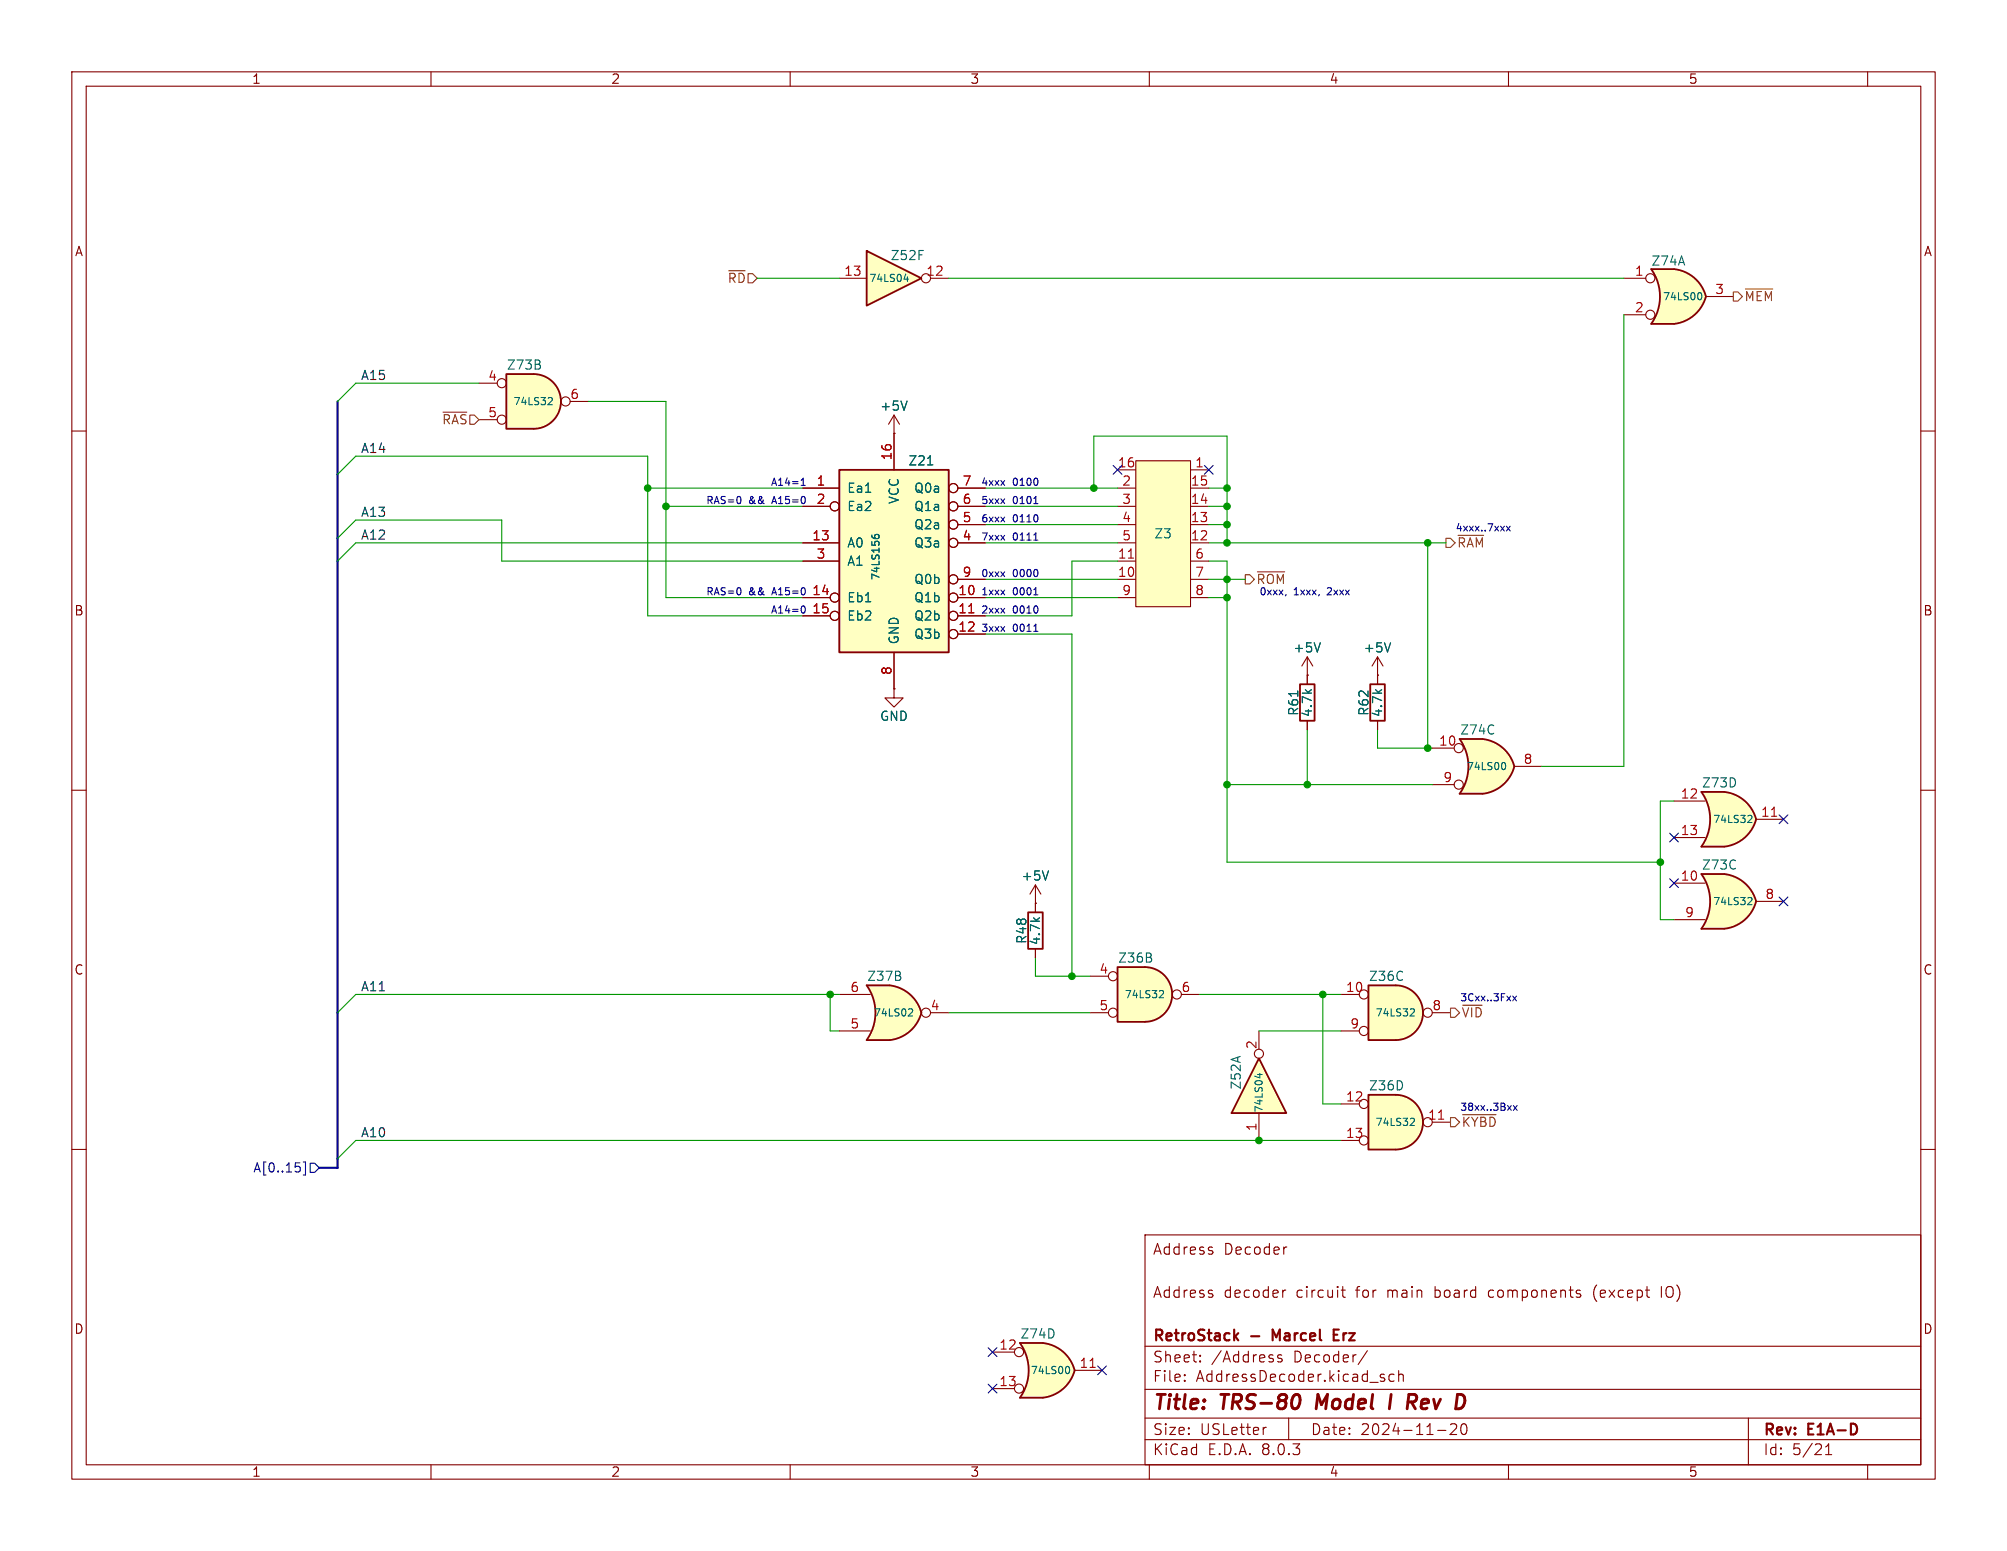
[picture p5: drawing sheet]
<svg xmlns="http://www.w3.org/2000/svg" width="279mm" height="216mm" viewBox="0 0 279 216" stroke-linecap="round" stroke-linejoin="round" font-family="sans-serif">
<g fill="none" stroke="#840000" stroke-width=".15">
<path d="M10 10h259.4v195.9h-259.4zM12 12h255.4v191.9h-255.4zM60 10v2M110 10v2M160 10v2M210 10v2M260 10v2M10 60h2M267.4 60h2M191.8 94h.1M191.8 91.4v3.9M191.8 91.4l-.8 1.3"/>
<path d="M191.8 91.4l.7 1.3M10 110h2M191.8 100.3v1.3M267.4 110h2M144.1 125.7h.1M144.1 123.2v3.8M144.1 132.1v1.3M144.1 123.2l-.7 1.3M144.1 123.2l.8 1.3M10 160h2M267.4 160h2M159.4 171.9h108v32h-108z"/>
<path d="M168.6 174.1l.3 .2-.1 .2-.2 .1M168.6 179.6l.2 .1M168.6 173.6l.2 .1M179 179.6l-.3 .1-.1 .2M179.1 173.6l-.2 .1M186.7 179.6h.6M186.9 179.1v1.3l.1 .1 .3 .1M219.6 179.6l.4 .1M221.9 179.5v.4v.6M231.3 179.1v1.5M159.4 197.4h108M159.4 193.4h108"/>
<path d="M159.4 187.4h108M164.9 192.1l.1 .1-.1 .1M164.9 192.1v.1v.1M164.9 191.4v.1M164.9 192.1v.2M164.9 191.4h.1l-.1 .1M167.1 189.4v.1v.1M167.1 189.4l-.1 .1 .1 .1M167.1 188.7v.1M167.1 189.4v.2M167.1 188.7h-.1l.1 .1M168.6 180.1l.3 .2-.1 .2-.2 .1"/>
<path d="M176.3 198.7l-.3 .1M178.4 188.7l-.3-.1-.2 .2v.2l.5 .2 .1 .1-.1 .2-.1 .1-.4-.1M179.4 197.4v3M190.4 188l-1.3 1.9M192.4 191.8l.3 .1 .1 .2-.2 .2h-.3M192.4 191.3l.3 .1M194.1 191.4l-.5-.1-.2 .3v.4l.1 .2 .1 .1 .5-.1M194.7 191.4a.37 .37 0 0 1 .7 .1v.8M194.7 190.8v1.5M200.1 199.1h1.2M201.9 198.3l.2-.1 .5 .1a.41 .41 0 0 1 .1 .5l-.8 .9h.9M203.6 198.3a.36 .36 0 0 1 .5 .2 .77 .77 0 0 1-.4 1.2 1 1 0 0 1-.1-1.4z"/>
<path d="M219.6 180.1l.4 .1 .1 .2-.2 .2h-.3M243.4 197.4v6.5M60 203.9v2M110 203.9v2M159.4 200.4h108M160 203.9v2M210 203.9v2M254.1 202.5h.9M254.1 201.4l.5-.4v1.5M260 203.9v2"/>
</g>
<path d="M180.8 194.2a1.31 1.31 0 0 1 0 1.5M183.5 194.1l-.3 2M193.7 194.1l-.3 2M197.1 194.2a.53 .53 0 0 1 0 .8" fill="none" stroke="#840000" stroke-width=".4"/>
<path d="M172 186l.4 .6M172.4 185.6l-.6 .5M177.7 186.1l-.5-1v1.5M185.7 185.8h.5M186.4 185.1h-.7v1.5h.7" fill="none" stroke="#840000" stroke-width=".3"/>
<path d="M190.8 95.3h2v5h-2zM143.1 127h2.1v5.1h-2.1z" fill="none" stroke="#840000" stroke-width=".25"/>
<path d="M193.6 89.5l-.4 1.2M146 121.2l-.5 1.3" fill="none" stroke="#006464" stroke-width=".15"/>
<path d="M239.5 112.7l5 1.3a5.2 5.2 0 0 1-4.4 3.9z" fill="#ffffc2" stroke="#ffffc2" stroke-width=".14"/>
<path d="M236.9 117.9h3.1M236.9 110.2h3.1" fill="none" stroke="#ffffc2" stroke-width=".14"/>
<path d="M236.9 110.2h3.1v7.7h-3.1a6.7 6.7 0 0 0 0-7.7z" fill="#ffffc2"/>
<g fill="#ffffc2" stroke="#ffffc2" stroke-width=".14">
<path d="M240.1 110.2a5.1 5.1 0 0 1 4.4 3.8l-5 1.4z"/>
<path d="M240.1 121.7a5.2 5.2 0 0 1 4.4 3.8l-5 1.3z"/>
</g>
<path d="M240 110.2h-3.1a6.6 6.6 0 0 1 0 7.7h3.1M240.1 110.2a5.1 5.1 0 0 1 4.4 3.8M244.5 114a5.2 5.2 0 0 1-4.4 3.9" fill="none" stroke="#840000" stroke-width=".25"/>
<path d="M233 111.5h4.4M233 116.6h4.4M244.5 114h3.8" fill="none" stroke="#840000" stroke-width=".15"/>
<path d="M246.6 113.6h.7" fill="none" stroke="#a90000" stroke-width=".15"/>
<path d="M243.5 113.5h.3l.1 .3-.6 .7h.6" fill="none" stroke="#006464" stroke-width=".15"/>
<path d="M236.9 121.7h3.1M236.9 129.3h3.1" fill="none" stroke="#ffffc2" stroke-width=".14"/>
<path d="M236.9 121.7h3.1v7.6h-3.1a6.6 6.6 0 0 0 0-7.6z" fill="#ffffc2"/>
<g fill="#ffffc2" stroke="#ffffc2" stroke-width=".14">
<path d="M239.5 124.2l5 1.3a5.1 5.1 0 0 1-4.4 3.8z"/>
<path d="M123.9 137.2a5.2 5.2 0 0 1 4.4 3.8l-5.1 1.3z"/>
</g>
<path d="M181 95.3h2v5h-2zM240 121.7h-3.1a6.6 6.6 0 0 1 0 7.6h3.1M240.1 121.7a5.2 5.2 0 0 1 4.4 3.8M244.5 125.5a5.1 5.1 0 0 1-4.4 3.8" fill="none" stroke="#840000" stroke-width=".25"/>
<path d="M182 94h.1M182 91.4v3.9M182 91.4l-.8 1.3M182 91.4l.8 1.3M182 100.3v1.3M233 122.9h4.4M233 128h4.4M244.5 125.5h3.8" fill="none" stroke="#840000" stroke-width=".15"/>
<path d="M180.7 96.2v.7M183.8 89.5l-.4 1.2M243.5 124.9l.3 .1 .1 .2-.6 .7h.6" fill="none" stroke="#006464" stroke-width=".15"/>
<path d="M120.6 137.2h3.2M120.6 144.8h3.2" fill="none" stroke="#ffffc2" stroke-width=".14"/>
<path d="M120.6 137.2h3.2v7.6h-3.2a6.6 6.6 0 0 0 0-7.6z" fill="#ffffc2"/>
<g fill="#ffffc2" stroke="#ffffc2" stroke-width=".14">
<path d="M123.3 139.7l5 1.3a5.1 5.1 0 0 1-4.4 3.8z"/>
<path d="M232.5 39.9l5 1.4a5.2 5.2 0 0 1-4.4 3.8z"/>
</g>
<path d="M123.8 137.2h-3.2a6.6 6.6 0 0 1 0 7.6h3.2M123.9 137.2a5.2 5.2 0 0 1 4.4 3.8M128.3 141a5.1 5.1 0 0 1-4.4 3.8" fill="none" stroke="#840000" stroke-width=".25"/>
<g fill="none" stroke="#840000" stroke-width=".15">
<path d="M116.8 138.4h4.4M116.8 143.5h4.4M129.5 141h2.6"/>
<circle cx="128.9" cy="141" r=".63"/>
</g>
<path d="M126.6 140.4l.4 .1 .1 .2-.7 .7h.7" fill="none" stroke="#006464" stroke-width=".15"/>
<path d="M229.9 37.5h3.1M229.9 45.1h3.1" fill="none" stroke="#ffffc2" stroke-width=".14"/>
<path d="M229.9 37.5h3.1v7.6h-3.1a6.7 6.7 0 0 0 0-7.6z" fill="#ffffc2"/>
<g fill="#ffffc2" stroke="#ffffc2" stroke-width=".14">
<path d="M233.1 37.5a5.1 5.1 0 0 1 4.4 3.8l-5 1.3z"/>
<path d="M159.4 134.6a3.8 3.8 0 0 1 3.8 3.8 3.8 3.8 0 0 1-3.8 3.8z"/>
</g>
<path d="M233 37.5h-3.1a6.6 6.6 0 0 1 0 7.6h3.1M233.1 37.5a5.1 5.1 0 0 1 4.4 3.8 5.2 5.2 0 0 1-4.4 3.8" fill="none" stroke="#840000" stroke-width=".25"/>
<g fill="none" stroke="#840000" stroke-width=".15">
<path d="M226.1 38.7h3M226.1 43.8h3M237.5 41.3h3.8"/>
<circle cx="229.7" cy="38.7" r=".63"/>
<circle cx="229.7" cy="43.8" r=".63"/>
</g>
<path d="M236.6 40.7a.53 .53 0 0 1 .3 .5 .53 .53 0 0 1-.3 .5" fill="none" stroke="#006464" stroke-width=".15"/>
<path d="M155.6 134.6h3.8v7.6h-3.8z" fill="#ffffc2"/>
<path d="M155.6 134.6h3.8a3.8 3.8 0 0 1 3.8 3.8 3.8 3.8 0 0 1-3.8 3.8h-3.8z" fill="none" stroke="#840000" stroke-width=".25"/>
<g fill="none" stroke="#840000" stroke-width=".15">
<path d="M124.5 95.9v1.3h1.2l-1.2 1.2-1.3-1.2h1.3M124.5 95.9h.1M151.8 135.9h2.5M164.5 138.4h2.5M151.8 141h2.5"/>
<circle cx="154.9" cy="135.9" r=".63"/>
<circle cx="163.8" cy="138.4" r=".63"/>
<circle cx="154.9" cy="141" r=".63"/>
</g>
<path d="M161.6 137.9h.3l.1 .3-.6 .7h.6" fill="none" stroke="#006464" stroke-width=".15"/>
<path d="M158.1 64.1h7.6v20.4h-7.6z" fill="#ffffc2"/>
<g fill="none" stroke="#840000" stroke-width=".15">
<path d="M155.6 65.4h2.5M155.6 78.1h2.5M155.6 75.6h2.5M155.6 73h2.5M155.6 70.5h2.5M155.6 67.9h2.5M158.1 64.1h7.6v20.4h-7.6zM165.7 65.4h2.6M165.7 78.1h2.6M165.7 75.6h2.6M165.7 73h2.6M165.7 70.5h2.6"/>
<path d="M165.7 67.9h2.6M155.6 80.6h2.5M155.6 83.2h2.5M165.7 80.6h2.6M165.7 83.2h2.6"/>
</g>
<path d="M157.1 77.7h.7" fill="none" stroke="#a90000" stroke-width=".15"/>
<path d="M120.6 34.9l7.7 3.8-7.7 3.8z" fill="#ffffc2"/>
<path d="M120.6 34.9l7.7 3.8-7.7 3.8z" fill="none" stroke="#840000" stroke-width=".25"/>
<g fill="none" stroke="#840000" stroke-width=".15">
<path d="M116.8 38.7h3.8M129.5 38.7h2.6"/>
<circle cx="128.9" cy="38.7" r=".63"/>
</g>
<path d="M125.8 38.9h.7M126.3 38.5v.7" fill="none" stroke="#006464" stroke-width=".15"/>
<path d="M194.3 137.2a3.8 3.8 0 0 1 3.8 3.8 3.8 3.8 0 0 1-3.8 3.8z" fill="#ffffc2" stroke="#ffffc2" stroke-width=".14"/>
<path d="M190.5 137.2h3.8v7.6h-3.8z" fill="#ffffc2"/>
<path d="M190.5 137.2h3.8a3.8 3.8 0 0 1 3.8 3.8 3.8 3.8 0 0 1-3.8 3.8h-3.8z" fill="none" stroke="#840000" stroke-width=".25"/>
<g fill="none" stroke="#840000" stroke-width=".15">
<path d="M186.7 138.4h2.5M186.7 143.5h2.5M199.4 141h2.5"/>
<circle cx="189.9" cy="138.4" r=".63"/>
<circle cx="189.9" cy="143.5" r=".63"/>
<circle cx="198.8" cy="141" r=".63"/>
</g>
<path d="M196.5 140.4l.3 .1 .1 .2-.6 .7h.6" fill="none" stroke="#006464" stroke-width=".15"/>
<path d="M74.3 52.1a3.8 3.8 0 0 1 3.8 3.8 3.8 3.8 0 0 1-3.8 3.8z" fill="#ffffc2" stroke="#ffffc2" stroke-width=".14"/>
<path d="M70.5 52.1h3.8v7.6h-3.8z" fill="#ffffc2"/>
<path d="M70.5 52.1h3.8a3.8 3.8 0 0 1 3.8 3.8 3.8 3.8 0 0 1-3.8 3.8h-3.8z" fill="none" stroke="#840000" stroke-width=".25"/>
<g fill="none" stroke="#840000" stroke-width=".15">
<path d="M66.7 53.3h2.5M66.7 58.4h2.5M79.4 55.9h2.5"/>
<circle cx="69.8" cy="58.4" r=".63"/>
<circle cx="69.8" cy="53.3" r=".63"/>
<circle cx="78.7" cy="55.9" r=".63"/>
</g>
<path d="M76.5 55.3l.3 .1 .1 .2-.6 .7h.6" fill="none" stroke="#006464" stroke-width=".15"/>
<path d="M206.4 102.9a5.2 5.2 0 0 1 4.4 3.8l-5 1.3z" fill="#ffffc2" stroke="#ffffc2" stroke-width=".14"/>
<path d="M203.2 102.9h3.2M203.2 110.5h3.2" fill="none" stroke="#ffffc2" stroke-width=".14"/>
<path d="M203.2 102.9h3.2v7.6h-3.2a6.6 6.6 0 0 0 0-7.6z" fill="#ffffc2"/>
<g fill="#ffffc2" stroke="#ffffc2" stroke-width=".14">
<path d="M205.8 105.4l5 1.3a5.1 5.1 0 0 1-4.4 3.8z"/>
<path d="M194.3 152.4a3.8 3.8 0 0 1 3.8 3.8 3.8 3.8 0 0 1-3.8 3.8z"/>
</g>
<path d="M206.4 102.9h-3.2a6.6 6.6 0 0 1 0 7.6h3.2M206.4 102.9a5.2 5.2 0 0 1 4.4 3.8 5.1 5.1 0 0 1-4.4 3.8" fill="none" stroke="#840000" stroke-width=".25"/>
<g fill="none" stroke="#840000" stroke-width=".15">
<path d="M199.4 104.1h3M199.4 109.2h3M210.8 106.7h3.8"/>
<circle cx="203.1" cy="104.1" r=".63"/>
<circle cx="203.1" cy="109.2" r=".63"/>
</g>
<path d="M209.3 106.1a.53 .53 0 0 1 .3 .5 .53 .53 0 0 1-.3 .5" fill="none" stroke="#006464" stroke-width=".15"/>
<path d="M190.5 152.4h3.8v7.6h-3.8z" fill="#ffffc2"/>
<path d="M190.5 152.4h3.8a3.8 3.8 0 0 1 3.8 3.8 3.8 3.8 0 0 1-3.8 3.8h-3.8z" fill="none" stroke="#840000" stroke-width=".25"/>
<g fill="none" stroke="#840000" stroke-width=".15">
<path d="M186.7 153.7h2.5M186.7 158.8h2.5M199.4 156.2h2.5"/>
<circle cx="189.9" cy="158.7" r=".63"/>
<circle cx="189.9" cy="153.7" r=".63"/>
<circle cx="198.8" cy="156.2" r=".63"/>
</g>
<path d="M200.3 155.8h.7" fill="none" stroke="#a90000" stroke-width=".15"/>
<path d="M196.5 155.7h.3l.1 .3-.6 .7h.6" fill="none" stroke="#006464" stroke-width=".15"/>
<path d="M144.6 189.4l5 1.4a5.2 5.2 0 0 1-4.4 3.8z" fill="#ffffc2" stroke="#ffffc2" stroke-width=".14"/>
<path d="M142 194.6h3.2M142 186.9h3.2" fill="none" stroke="#ffffc2" stroke-width=".14"/>
<path d="M142 186.9h3.2v7.7h-3.2a6.7 6.7 0 0 0 0-7.7z" fill="#ffffc2"/>
<path d="M145.2 186.9a5.1 5.1 0 0 1 4.4 3.9l-5 1.3z" fill="#ffffc2" stroke="#ffffc2" stroke-width=".14"/>
<path d="M145.2 186.9h-3.2a6.6 6.6 0 0 1 0 7.7h3.2M145.2 186.9a5.2 5.2 0 0 1 4.4 3.9 5.2 5.2 0 0 1-4.4 3.8" fill="none" stroke="#840000" stroke-width=".25"/>
<g fill="none" stroke="#840000" stroke-width=".15">
<path d="M124.5 57.8l-.8 1.3M124.5 57.8v2.5M124.5 57.8l.7 1.3M124.5 60.3h.1M138.2 188.2h3M138.2 193.3h3M149.6 190.8h3.8"/>
<circle cx="141.9" cy="188.2" r=".63"/>
<circle cx="141.9" cy="193.3" r=".63"/>
</g>
<path d="M151.8 190.3h.7" fill="none" stroke="#a90000" stroke-width=".15"/>
<path d="M126.3 55.8l-.4 1.3M148.6 190.2a.53 .53 0 0 1 .3 .5 .53 .53 0 0 1-.3 .5" fill="none" stroke="#006464" stroke-width=".15"/>
<path d="M116.8 65.4h15.3v25.4h-15.3z" fill="#ffffc2"/>
<path d="M116.8 65.4h15.3v25.4h-15.3z" fill="none" stroke="#840000" stroke-width=".25"/>
<g fill="none" stroke="#840000" stroke-width=".15">
<path d="M111.8 67.9h5M111.8 75.6h5M111.8 70.5h3.8M111.8 78.1h5M124.5 60.3v5.1M133.3 67.9h3.9M133.3 75.6h3.9M133.3 70.5h3.9M133.3 73h3.9M111.8 83.2h3.8M111.8 85.7h3.8M124.5 90.8v5.1"/>
<path d="M133.3 83.2h3.9M133.3 85.7h3.9M133.3 88.3h3.9M133.3 80.6h3.9"/>
<circle cx="116.2" cy="70.5" r=".63"/>
<circle cx="132.7" cy="75.6" r=".63"/>
<circle cx="132.7" cy="73" r=".63"/>
<circle cx="132.7" cy="67.9" r=".63"/>
<circle cx="132.7" cy="70.5" r=".63"/>
<circle cx="116.2" cy="85.7" r=".63"/>
<circle cx="116.2" cy="83.2" r=".63"/>
<circle cx="132.7" cy="83.2" r=".63"/>
<circle cx="132.7" cy="80.6" r=".63"/>
<circle cx="132.7" cy="85.7" r=".63"/>
<circle cx="132.7" cy="88.3" r=".63"/>
</g>
<path d="M134.9 85.3h.7" fill="none" stroke="#a90000" stroke-width=".15"/>
<path d="M121.4 74.5v.3l.2 .1M121.8 74.9v-.3l.1-.2 .4 .1v.4M129.1 64.7h.8" fill="none" stroke="#006464" stroke-width=".15"/>
<path d="M175.3 147.3l3.8 7.6h-7.7z" fill="#ffffc2"/>
<path d="M175.3 147.3l3.8 7.6h-7.7z" fill="none" stroke="#840000" stroke-width=".25"/>
<g fill="none" stroke="#840000" stroke-width=".15">
<path d="M111.8 67.9h5M111.8 75.6h5M111.8 70.5h3.8M111.8 78.1h5M124.5 60.3h.1M124.5 60.3v5.1M133.3 67.9h3.9M133.3 75.6h3.9M133.3 70.5h3.9M133.3 73h3.9M111.8 83.2h3.8M111.8 85.7h3.8"/>
<path d="M124.5 95.9h.1M124.5 90.8v5.1M133.3 83.2h3.9M133.3 85.7h3.9M133.3 88.3h3.9M133.3 80.6h3.9M182 94h.1M182 94v1.3M191.8 94h.1M191.8 94v1.3M182 100.3v1.3M191.8 100.3v1.3"/>
<path d="M144.1 125.7h.1M144.1 125.7v1.3M144.1 132.1v1.3M175.3 143.5v2.6M175.3 154.9v3.9"/>
<circle cx="116.2" cy="70.5" r=".63"/>
<circle cx="132.7" cy="75.6" r=".63"/>
<circle cx="132.7" cy="73" r=".63"/>
<circle cx="132.7" cy="67.9" r=".63"/>
<circle cx="132.7" cy="70.5" r=".63"/>
<circle cx="116.2" cy="85.7" r=".63"/>
<circle cx="116.2" cy="83.2" r=".63"/>
<circle cx="132.7" cy="83.2" r=".63"/>
<circle cx="132.7" cy="80.6" r=".63"/>
<circle cx="132.7" cy="85.7" r=".63"/>
<circle cx="132.7" cy="88.3" r=".63"/>
<circle cx="175.3" cy="146.7" r=".63"/>
</g>
<path d="M126.3 55.8l-.4 1.3M121.4 74.5v.3l.2 .1M121.8 74.9v-.3l.1-.2 .4 .1v.4M129.1 64.7h.8M180.7 96.2v.7M183.8 89.5l-.4 1.2M193.6 89.5l-.4 1.2M146 121.2l-.5 1.3M175 149.6h.7M175.4 149.4v.6" fill="none" stroke="#006464" stroke-width=".15"/>
<path d="M101.4 37.7h2.3M61.7 57.4h3.3M241.3 40.6h.6l.7 .7-.7 .6h-.6zM243 40.2h3.8M175 79.6h3.8M201.3 74.9h.6l.7 .7-.7 .6h-.6zM203 74.5h3.5M173.4 80h.6l.6 .6-.6 .7h-.6zM203.6 139.9h2.7M201.9 155.6h.7l.6 .6-.6 .6h-.7zM201.9 140.3h.7l.6 .7-.6 .6h-.7zM203.6 155.2h4.7" fill="none" stroke="#725600" stroke-width=".15"/>
<g fill="none" stroke="#000084" stroke-width=".15">
<path d="M155 64.8l1.2 1.2M156.2 64.8l-1.2 1.2M167.7 64.8l1.2 1.2M168.9 64.8l-1.2 1.2M232.4 116l1.3 1.2M233.7 116l-1.3 1.2M247.7 113.4l1.2 1.3M248.9 113.4l-1.2 1.3M232.4 122.3l1.3 1.2M233.7 122.3l-1.3 1.2M247.7 124.9l1.2 1.2M248.9 124.9l-1.2 1.2"/>
<path d="M41.7 162.5v.5M42.2 161.7h.3v1.9h-.3M43.2 161.9h.6l.6 .7-.6 .6h-.6zM137.6 187.6l1.2 1.2M137.6 192.7l1.2 1.2M138.8 187.6l-1.2 1.2M138.8 192.7l-1.2 1.2M152.8 190.1l1.2 1.3M154 190.1l-1.2 1.3"/>
</g>
<g fill="none" stroke="#0000c2" stroke-width=".15">
<path d="M103.1 69.2l.1 .3-.1 .5M111.5 67.6h.6M111.5 66.9l.3-.3v1M139.3 72l.6 .6M139.3 69.4l.6 .7M139.3 66.9l.6 .7M139.3 79.6l.6 .7M139.3 74.5l.6 .7M139.9 72l-.6 .6M139.9 69.4l-.6 .7M139.9 66.9l-.6 .7M139.9 79.6l-.6 .7"/>
<path d="M139.9 74.5l-.6 .7M143.9 70.1h.6M143.9 75.2h.6M144 69.3l.2-.2v1M144 74.4l.2-.2v1M144.2 71.6a.53 .53 0 0 1 .3 .5 .53 .53 0 0 1-.3 .5M144.2 66.6a.53 .53 0 0 1 .3 .5 .53 .53 0 0 1-.3 .5M144.2 79.3a.53 .53 0 0 1 .3 .5 .53 .53 0 0 1-.3 .5M209.7 73.2l.5 .7M210.2 73.2l-.5 .7M103.1 81.9l.1 .3-.1 .5M111.7 84.4l.1-.1a.53 .53 0 0 1 .3 .5 .53 .53 0 0 1-.3 .5h-.1"/>
<path d="M139.3 87.2l.6 .7M139.3 82.1l.6 .7M139.3 84.7l.6 .6M139.9 87.2l-.6 .7M139.9 82.1l-.6 .7M139.9 84.7l-.6 .6M143.9 87.9h.6M143.9 82.8h.6M144 82l.2-.2v1M144 87.1l.2-.2v1M144.2 84.3a.53 .53 0 0 1 .3 .5 .53 .53 0 0 1-.3 .5M179 82.8l-.1 .1"/>
<path d="M210.6 138.7l.5 .6M211.1 138.7l-.5 .6M210.7 153.9l.5 .7M211.2 153.9l-.5 .7"/>
</g>
<path d="M47 55.9v106.7h-2.6" fill="none" stroke="#000084" stroke-width=".3"/>
<g fill="none" stroke="#009600" stroke-width=".15">
<path d="M105.4 38.7h11.4M132.1 38.7h94M66.7 53.3h-17.2l-2.5 2.6M81.9 55.9h10.8v27.3h19.1M226.1 43.8v62.9h-11.5M47 74.9l2.5-2.5h20.3v5.7h42M47 66l2.5-2.5h40.7v22.2h21.6M90.2 67.9h21.6M92.7 70.5h19.1M111.8 75.6h-62.3l-2.5 2.5M137.2 67.9h18.4M137.2 70.5h18.4"/>
<path d="M137.2 73h18.4M137.2 75.6h18.4M152.3 67.9v-7.2h18.5v14.9M155.6 78.1h-6.4v7.6h-12M168.3 67.9h2.5M168.3 78.1h2.5v41.9h60.3M168.3 70.5h2.5M168.3 73h2.5M168.3 75.6h33M198.8 75.6v28.5M137.2 83.2h18.4M137.2 88.3h12v47.6"/>
<path d="M137.2 80.6h18.4M168.3 83.2h2.5M168.3 80.6h5.1M170.8 109.2h28.6M182 101.6v7.6M191.8 101.6v2.5h7.6M233 111.5h-1.9v16.5h1.9M115.6 138.4v5.1h1.2M116.8 138.4h-67.3l-2.5 2.6M144.1 133.4v2.5h7.7M167 138.4h19.7M184.1 138.4v15.3h2.6"/>
<path d="M132.1 141h19.7M175.3 143.5h11.4M186.7 158.8h-137.2l-2.5 2.5"/>
</g>
<path d="M134.9 85.3h.7" fill="none" stroke="#a90000" stroke-width=".15"/>
<g fill="#009600" stroke="#009600" stroke-width=".15">
<circle cx="184.1" cy="138.4" r=".46"/>
<circle cx="231.1" cy="120" r=".46"/>
<circle cx="182" cy="109.2" r=".46"/>
<circle cx="170.8" cy="109.2" r=".46"/>
<circle cx="152.3" cy="67.9" r=".46"/>
<circle cx="175.3" cy="158.8" r=".46"/>
<circle cx="170.8" cy="80.6" r=".46"/>
<circle cx="149.2" cy="135.9" r=".46"/>
<circle cx="170.8" cy="70.5" r=".46"/>
<circle cx="115.6" cy="138.4" r=".46"/>
<circle cx="92.7" cy="70.5" r=".46"/>
<circle cx="90.2" cy="67.9" r=".46"/>
<circle cx="170.8" cy="73" r=".46"/>
<circle cx="170.8" cy="75.6" r=".46"/>
<circle cx="170.8" cy="83.2" r=".46"/>
<circle cx="198.8" cy="75.6" r=".46"/>
<circle cx="170.8" cy="67.9" r=".46"/>
<circle cx="198.8" cy="104.1" r=".46"/>
</g>
<g font-size="2.8" fill="#840000">
<text x="160.4" y="196.8">Title:</text>
<text x="170.1" y="196.8">TRS-80</text>
<text x="184.1" y="196.8">Model</text>
<text x="195.1" y="196.8">I</text>
<text x="198.4" y="196.8">Rev</text>
</g>
<g font-size="2.1" fill="#840000">
<text x="160.4" y="174.9">Address</text>
<text x="170.3" y="174.9">Decoder</text>
<text x="160.4" y="180.9">Address</text>
<text x="170.3" y="180.9">decoder</text>
<text x="180.5" y="180.9">circuit</text>
<text x="188.9" y="180.9">for</text>
<text x="193.4" y="180.9">main</text>
<text x="200.1" y="180.9">board</text>
<text x="207.8" y="180.9">components</text>
<text x="222.5" y="180.9">(except</text>
<text x="232.1" y="180.9">IO)</text>
<text x="160.4" y="189.9">Sheet:</text>
<text x="160.4" y="187.1">RetroStack</text>
<text x="168.6" y="189.9">/Address</text>
<text x="174.2" y="187.1">-</text>
<text x="177.8" y="187.1">Marcel</text>
<text x="180.1" y="189.9">Decoder/</text>
<text x="186.9" y="187.1">Erz</text>
<text x="160.4" y="192.6">File:</text>
<text x="166.5" y="192.6">AddressDecoder.kicad_sch</text>
<text x="160.4" y="202.8">KiCad</text>
<text x="160.4" y="200">Size:</text>
<text x="167.1" y="200">USLetter</text>
<text x="168.1" y="202.8">E.D.A.</text>
<text x="175.7" y="202.8">8.0.3</text>
<text x="182.4" y="200">Date:</text>
<text x="189.4" y="200">2024-11-20</text>
<text x="245.4" y="200.2">Rev:</text>
<text x="245.4" y="202.8">Id:</text>
<text x="249.5" y="202.8">5/21</text>
<text x="251.8" y="200.2">E1A-D</text>
</g>
<g font-size="1.8" fill="#840000">
<text x="35" y="11.9">1</text>
<text x="85" y="11.9">2</text>
<text x="135" y="11.9">3</text>
<text x="185" y="11.9">4</text>
<text x="235" y="11.9">5</text>
<text x="10.3" y="35.9">A</text>
<text x="267.7" y="35.9">A</text>
<text x="10.3" y="85.9">B</text>
<text x="267.7" y="85.9">B</text>
<text x="10.3" y="135.9">C</text>
<text x="267.7" y="135.9">C</text>
<text x="10.3" y="185.9">D</text>
<text x="267.7" y="185.9">D</text>
<text x="35" y="205.8">1</text>
<text x="85" y="205.8">2</text>
<text x="135" y="205.8">3</text>
<text x="185" y="205.8">4</text>
<text x="235" y="205.8">5</text>
</g>
<g font-size="1.8" fill="#725600">
<text x="101.2" y="39.6">~{RD}</text>
<text x="242.8" y="42.1">~{MEM}</text>
<text x="61.4" y="59.3">~{RAS}</text>
<text x="202.8" y="76.4">~{RAM}</text>
<text x="174.8" y="81.5">~{ROM}</text>
<text x="203.4" y="141.8">~{VID}</text>
<text x="203.4" y="157.1">~{KYBD}</text>
</g>
<g font-size="1.8" fill="#a90000">
<text x="117.4" y="38.5">13</text>
<text x="128.9" y="38.5">12</text>
<text x="227.5" y="38.5">1</text>
<text x="238.7" y="41">3</text>
<text x="227.5" y="43.6">2</text>
<text x="67.9" y="53.1">4</text>
<text x="67.9" y="58.2">5</text>
<text x="79.3" y="55.6">6</text>
<text x="124.2" y="64.2" transform="rotate(-90 124.2 64.2)">16</text>
<text x="155.5" y="65.2">16</text>
<text x="166.3" y="65.2">1</text>
<text x="113.6" y="67.7">1</text>
<text x="113.6" y="70.2">2</text>
<text x="133.9" y="70.2">6</text>
<text x="133.9" y="67.7">7</text>
<text x="156.1" y="67.7">2</text>
<text x="156.1" y="70.2">3</text>
<text x="165.7" y="70.2">14</text>
<text x="165.7" y="67.7">15</text>
<text x="113" y="75.3">13</text>
<text x="113.6" y="77.9">3</text>
<text x="133.9" y="75.3">4</text>
<text x="133.9" y="72.8">5</text>
<text x="155.5" y="77.9">11</text>
<text x="156.1" y="72.8">4</text>
<text x="156.1" y="75.3">5</text>
<text x="165.7" y="75.3">12</text>
<text x="165.7" y="72.8">13</text>
<text x="166.3" y="77.9">6</text>
<text x="113" y="82.9">14</text>
<text x="133.3" y="82.9">10</text>
<text x="133.9" y="80.4">9</text>
<text x="155.5" y="80.4">10</text>
<text x="156.1" y="82.9">9</text>
<text x="166.3" y="80.4">7</text>
<text x="166.3" y="82.9">8</text>
<text x="113" y="85.5">15</text>
<text x="133.3" y="85.5">11</text>
<text x="133.3" y="88">12</text>
<text x="124.2" y="94.1" transform="rotate(-90 124.2 94.1)">8</text>
<text x="200.2" y="103.9">10</text>
<text x="212" y="106.4">8</text>
<text x="200.8" y="109">9</text>
<text x="233.9" y="111.3">12</text>
<text x="245.1" y="113.8">11</text>
<text x="233.9" y="116.3">13</text>
<text x="233.9" y="122.7">10</text>
<text x="245.7" y="125.2">8</text>
<text x="234.5" y="127.8">9</text>
<text x="153" y="135.6">4</text>
<text x="118.3" y="143.3">5</text>
<text x="118.3" y="138.2">6</text>
<text x="129.5" y="140.7">4</text>
<text x="153" y="140.7">5</text>
<text x="164.4" y="138.2">6</text>
<text x="187.3" y="138.2">10</text>
<text x="187.9" y="143.3">9</text>
<text x="199.3" y="140.7">8</text>
<text x="175" y="146.1" transform="rotate(-90 175 146.1)">2</text>
<text x="187.3" y="153.4">12</text>
<text x="198.7" y="156">11</text>
<text x="175" y="157.6" transform="rotate(-90 175 157.6)">1</text>
<text x="187.3" y="158.5">13</text>
<text x="139" y="188">12</text>
<text x="150.2" y="190.5">11</text>
<text x="139" y="193">13</text>
</g>
<g font-size="1.8" fill="#006464">
<text x="123.9" y="36.4">Z52F</text>
<text x="229.8" y="37.2">Z74A</text>
<text x="70.5" y="51.7">Z73B</text>
<text x="122.4" y="57.4">+5V</text>
<text x="126.4" y="65">Z21</text>
<text x="117.9" y="68.8">Ea1</text>
<text x="117.9" y="71.3">Ea2</text>
<text x="125.3" y="70.3" transform="rotate(-90 125.3 70.3)">VCC</text>
<text x="127.2" y="71.3">Q1a</text>
<text x="127.2" y="68.8">Q0a</text>
<text x="117.9" y="76.4">A0</text>
<text x="127.2" y="76.4">Q3a</text>
<text x="127.2" y="73.9">Q2a</text>
<text x="160.6" y="75.2">Z3</text>
<text x="117.9" y="79">A1</text>
<text x="127.2" y="81.5">Q0b</text>
<text x="117.9" y="84">Eb1</text>
<text x="117.9" y="86.6">Eb2</text>
<text x="125.3" y="89.8" transform="rotate(-90 125.3 89.8)">GND</text>
<text x="127.2" y="84">Q1b</text>
<text x="127.2" y="86.6">Q2b</text>
<text x="127.2" y="89.1">Q3b</text>
<text x="180" y="91">+5V</text>
<text x="189.7" y="91">+5V</text>
<text x="122.4" y="100.6">GND</text>
<text x="180.9" y="99.7" transform="rotate(-90 180.9 99.7)">R61</text>
<text x="182.9" y="99.9" transform="rotate(-90 182.9 99.9)">4.7k</text>
<text x="190.7" y="99.7" transform="rotate(-90 190.7 99.7)">R62</text>
<text x="192.6" y="99.9" transform="rotate(-90 192.6 99.9)">4.7k</text>
<text x="203.2" y="102.5">Z74C</text>
<text x="236.8" y="109.8">Z73D</text>
<text x="142.1" y="122.8">+5V</text>
<text x="236.8" y="121.3">Z73C</text>
<text x="143.1" y="131.5" transform="rotate(-90 143.1 131.5)">R48</text>
<text x="145" y="131.7" transform="rotate(-90 145 131.7)">4.7k</text>
<text x="120.6" y="136.8">Z37B</text>
<text x="155.6" y="134.2">Z36B</text>
<text x="190.5" y="136.8">Z36C</text>
<text x="172.9" y="151.8" transform="rotate(-90 172.9 151.8)">Z52A</text>
<text x="190.5" y="152">Z36D</text>
<text x="142" y="186.5">Z74D</text>
</g>
<g font-size="1.8" fill="#0f0f0f">
<text x="50.2" y="53">A15</text>
<text x="50.2" y="63.2">A14</text>
<text x="50.2" y="75.2">A12</text>
<text x="50.2" y="72">A13</text>
<text x="50.2" y="138.1">A11</text>
<text x="50.2" y="158.4">A10</text>
</g>
<text font-size="1.8" fill="#000084" x="35.2" y="163.4">A[0..15]</text>
<g font-size="1.4" fill="#006464">
<text x="120.9" y="39.5">74LS04</text>
<text x="231.4" y="42">74LS00</text>
<text x="71.4" y="56.6">74LS32</text>
<text x="122.6" y="80.9" transform="rotate(-90 122.6 80.9)">74LS156</text>
<text x="204.1" y="107.4">74LS00</text>
<text x="238.4" y="114.8">74LS32</text>
<text x="238.4" y="126.2">74LS32</text>
<text x="121.5" y="141.7">74LS02</text>
<text x="156.5" y="139.2">74LS32</text>
<text x="191.4" y="141.7">74LS32</text>
<text x="176" y="155" transform="rotate(-90 176 155)">74LS04</text>
<text x="191.4" y="156.9">74LS32</text>
<text x="143.4" y="191.5">74LS00</text>
</g>
<g font-size="1.4" fill="#0000c2">
<text x="98.2" y="70.2">RAS=0</text>
<text x="104.2" y="70.2">&amp;&amp;</text>
<text x="107.2" y="67.7">A14=1</text>
<text x="107.7" y="70.2">A15=0</text>
<text x="136.5" y="70.2">5xxx</text>
<text x="136.5" y="67.7">4xxx</text>
<text x="140.7" y="70.2">0101</text>
<text x="140.7" y="67.7">0100</text>
<text x="136.5" y="72.8">6xxx</text>
<text x="136.5" y="75.3">7xxx</text>
<text x="140.7" y="72.8">0110</text>
<text x="140.7" y="75.3">0111</text>
<text x="202.6" y="74">4xxx..7xxx</text>
<text x="98.2" y="82.9">RAS=0</text>
<text x="104.2" y="82.9">&amp;&amp;</text>
<text x="107.7" y="82.9">A15=0</text>
<text x="136.5" y="82.9">1xxx</text>
<text x="136.5" y="80.4">0xxx</text>
<text x="140.7" y="82.9">0001</text>
<text x="140.7" y="80.4">0000</text>
<text x="175.3" y="82.9">0xxx,</text>
<text x="180.1" y="82.9">1xxx,</text>
<text x="185" y="82.9">2xxx</text>
<text x="107.2" y="85.5">A14=0</text>
<text x="136.5" y="88">3xxx</text>
<text x="136.5" y="85.5">2xxx</text>
<text x="140.7" y="88">0011</text>
<text x="140.7" y="85.5">0010</text>
<text x="203.2" y="139.5">3Cxx..3Fxx</text>
<text x="203.2" y="154.7">38xx..3Bxx</text>
</g>
</svg>
